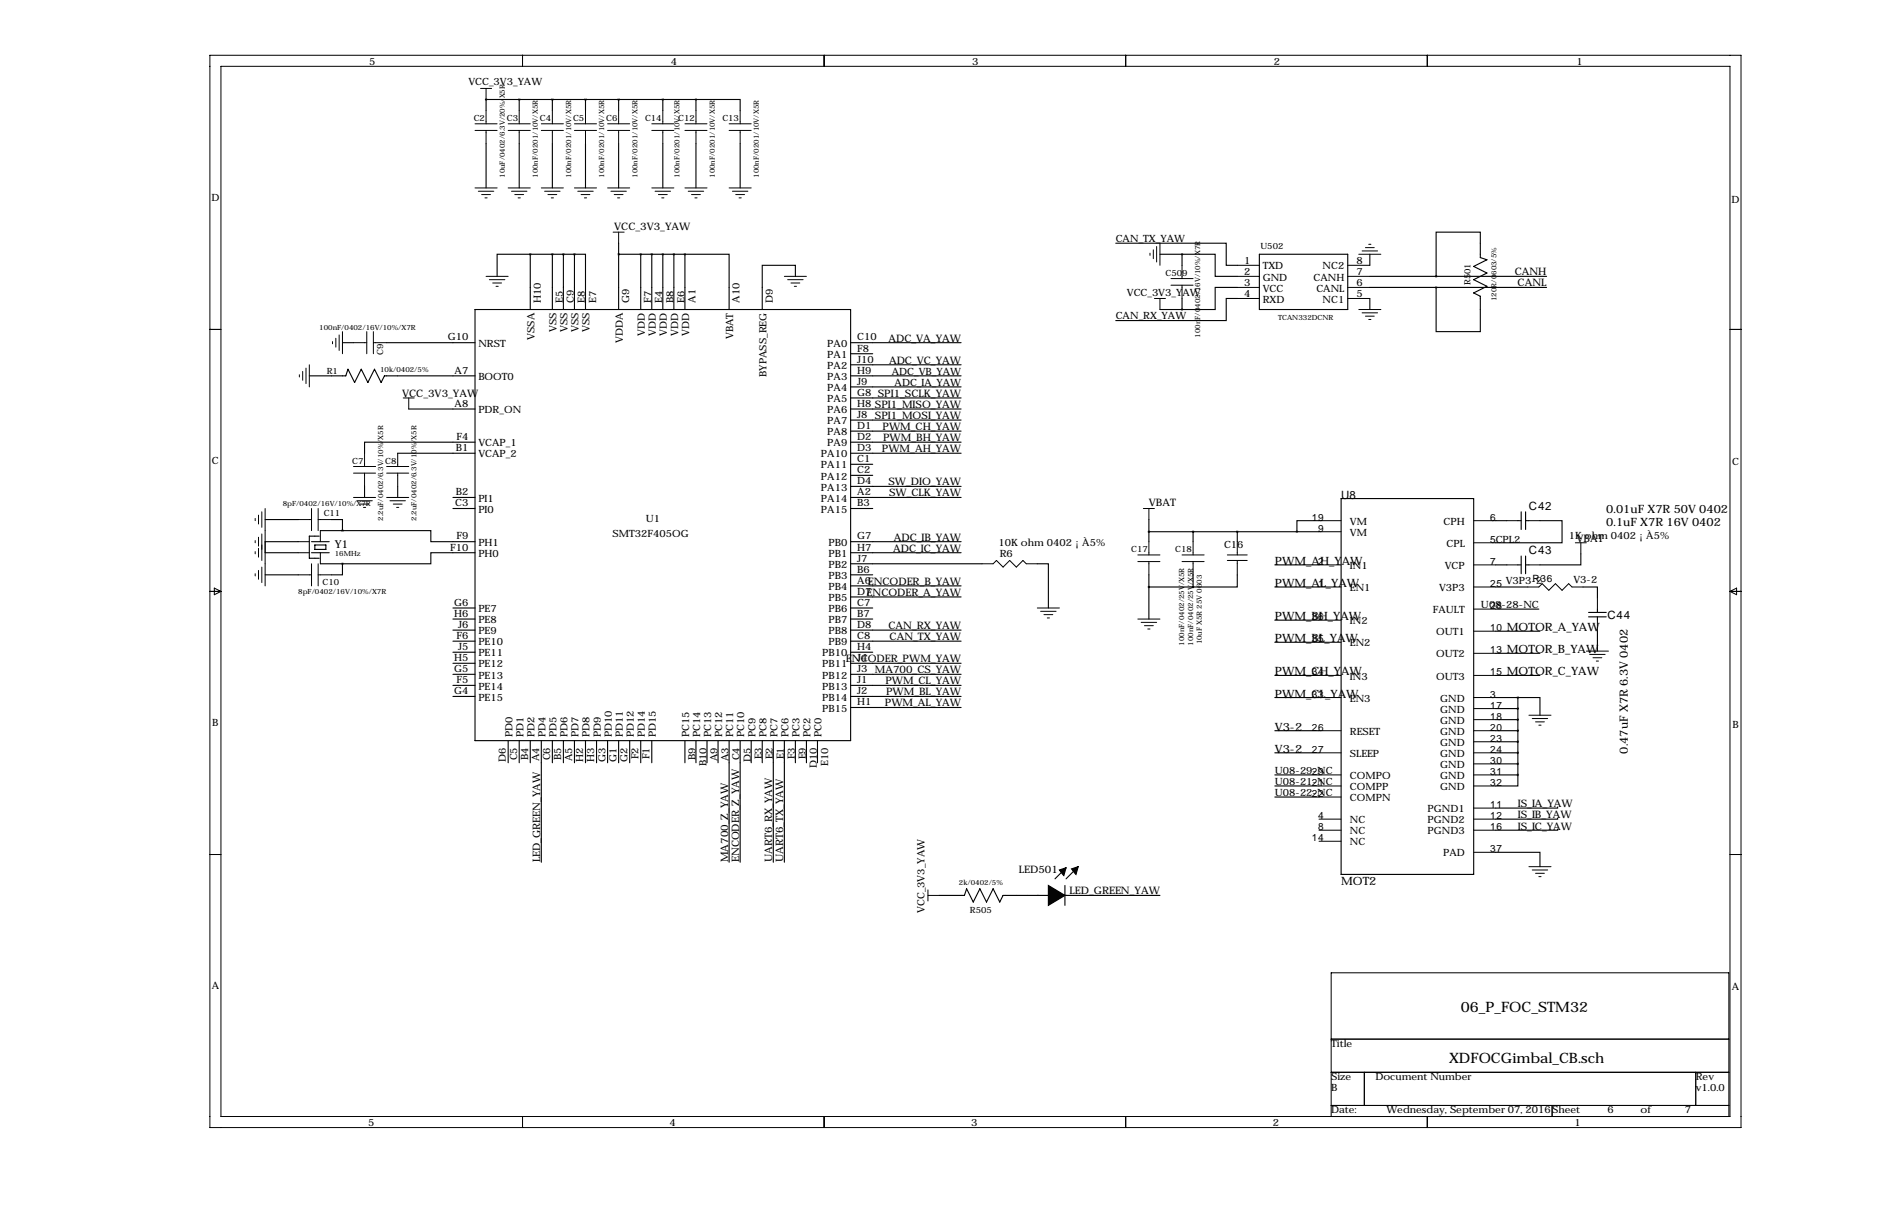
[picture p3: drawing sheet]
<svg xmlns="http://www.w3.org/2000/svg" width="432mm" height="279mm" viewBox="0 0 432 279" stroke-linecap="round" stroke-linejoin="round" font-family="sans-serif">
<g fill="none" stroke="#000" stroke-width=".23">
<path d="M48.3 12.7h352v246.4h-352zM50.8 15.2h347v241.3h-347zM120.1 12.7v2.5M189.5 12.7v2.5M258.8 12.7v2.5M328.2 12.7v2.5M109.2 30h5.1M109.2 28.4h5.1M110.5 20.3h2.5M111.8 20.3v2.6M111.8 25.4v3M111.8 30v3"/>
<path d="M116.8 30h5.1M116.8 28.4h5.1M119.4 25.4v3M119.4 30v3M124.5 30h5M124.5 28.4h5M127 25.4v3M127 30v3M132.1 30h5.1M132.1 28.4h5.1M134.6 25.4v3M134.6 30v3"/>
<path d="M139.7 30h5.1M139.7 28.4h5.1M142.2 25.4v3M142.2 30v3M149.9 30h5M149.9 28.4h5M152.4 25.4v3M152.4 30v3M157.5 30h5.1M157.5 28.4h5.1M160 25.4v3M160 30v3"/>
<path d="M167.6 30h5.1M167.6 28.4h5.1M170.2 25.4v3M170.2 30v3M109.2 43.2h5.1M110 43.9h3.5M110.7 44.7h2.1M111.5 45.5h.5M116.8 43.2h5.1M117.6 43.9h3.6M118.4 44.7h2M119.1 45.5h.5"/>
<path d="M124.5 43.2h5M125.2 43.9h3.6M126 44.7h2M126.7 45.5h.6M132.1 43.2h5.1M132.8 43.9h3.6M133.6 44.7h2M134.4 45.5h.5M139.7 43.2h5.1M140.5 43.9h3.5M141 53.3h2.5M141.2 44.7h2.1"/>
<path d="M142 45.5h.5M142.2 53.3v2.6M149.9 43.2h5M150.6 43.9h3.6M151.4 44.7h2M152.1 45.5h.6M157.5 43.2h5.1M158.2 43.9h3.6M159 44.7h2M159.8 45.5h.5M167.6 43.2h5.1M168.4 43.9h3.6"/>
<path d="M169.2 44.7h2M169.9 45.5h.5M264.4 58.2v.5M265.2 57.4v2M265.9 56.6v3.6M266.7 55.9v5.1M312.4 58.4h5.1M313.2 57.7h3.5M313.9 56.9h2.1M314.7 56.1h.5M48.3 75.7h2.5M76.5 78.5v.5"/>
<path d="M77.2 77.7v2.1M78 77v3.5M78.7 76.2v5.1M81.3 78.7h3M84.3 76.2v5.1M85.9 76.2v5.1M85.9 78.7h3M111.8 63.5h5M112.5 64.3h3.6M113.3 65h2M114 65.8h.6M180.3 63.5h5.1"/>
<path d="M181.1 64.3h3.6M181.9 65h2M182.6 65.8h.5M265.4 68.6h2.6M266.7 68.6v2.5M269.2 64h5.1M269.2 65.5h5.1M271.8 61v3M271.8 65.5v3.1M284.5 61h5.1M284.5 63.5h5.1M284.5 66h5.1"/>
<path d="M284.5 68.6h5.1M309.9 61h5.1M309.9 63.5h5.1M309.9 66h5.1M309.9 68.6h5.1M312.4 71.1h5.1M313.2 71.9h3.5M313.9 72.6h2.1M314.7 73.4h.5M397.8 75.7h2.5M68.8 86.1v.5M69.6 85.3v2.1"/>
<path d="M70.4 84.6v3.5M71.1 83.8v5.1M92.7 91.4h2.5M94 91.4v2.6M58.7 119.1v.5M59.4 118.4v2M60.2 117.6v3.6M61 116.8v17.8M68.6 119.4h3M71.6 116.8v5.1M73.2 116.8v5.1M73.2 119.4h3"/>
<path d="M81.3 108.7h5.1M81.3 107.2h5.1M81.3 114.3h5.1M82 115.1h3.6M82.8 115.8h2M83.6 116.6h.5M83.8 104.1v3.1M83.8 108.7v3.1M88.9 108.7h5.1M88.9 107.2h5.1M88.9 114.3h5.1M89.7 115.1h3.5"/>
<path d="M90.4 115.8h2.1M91.2 116.6h.5M91.4 104.1v3.1M91.4 108.7v3.1M262.9 116.8h2.5M264.2 116.8v2.6M303.3 119.6h5.1M338.8 119.6h5.1M346.5 119.6h2.5M351.5 119.6h2.6M48.3 135.9h2.5M49.3 135.1l1.5 .8-1.5 .8z"/>
<path d="M58.7 124.2v.5M58.7 126.7v.6M58.7 131.8v.5M59.4 123.4v2.1M59.4 126v2M59.4 131.1v2M60.2 122.7v6.1M60.2 130.3v3.6M68.6 127h2.5M68.6 124.5h2.5M68.6 132.1h3M71.6 129.5v5.1"/>
<path d="M73.2 129.5v5.1M73.2 132.1h3M73.7 121.9v2.6M73.7 127v2.5M225.8 129.5h2.5l.8-.7 1.5 1.5 1.6-1.5 1.5 1.5 1.5-1.5 .8 .7h2.5M238.5 139.7h5.1M261.6 127.5h5.1M261.6 129h5.1M264.2 124.5v3M264.2 129v3.1M271.8 127.5h5.1M271.8 129h5.1"/>
<path d="M274.3 124.5v3M274.3 129v3.1M282.2 128.8h4.6M282.2 127.5h4.6M284.5 124.5v3M284.5 128.8v3.3M303.3 134.9h5.1M303.3 129.8h5.1M303.3 122.2h5.1M338.8 124.7h5.1M338.8 134.9h5.1M338.8 129.8h5.1"/>
<path d="M338.8 140h5.1M346.5 129.8h2.5M351.3 134.9h2.5l.8-.8 1.5 1.5 1.5-1.5 1.6 1.5 1.5-1.5 .7 .8h2.6M351.5 129.8h2.6M362.2 124.7h2.5M363.5 124.7v2.6M367.3 137.4v2.6M397.8 135.9h2.5M397.8 135.9l1.5-.8v1.6zM239.3 140.5h3.5M240 141.2h2.1M240.8 142h.5"/>
<path d="M261.6 142.2h5.1M262.4 143h3.5M263.1 143.8h2.1M263.9 144.5h.5M303.3 147.6h5.1M303.3 142.5h5.1M303.3 155.2h5.1M338.8 155.2h5.1M338.8 145h5.1M338.8 150.1h5.1M364.7 149.6h5.1M365.5 150.4h3.6"/>
<path d="M366.3 151.1h2M367 151.9h.5M367.3 142.5v2.5M303.3 160.3h5.1M303.3 173h5.1M303.3 178.1h5.1M303.3 167.9h5.1M338.8 160.3h5.1M338.8 162.8h5.1M338.8 170.4h5.1M338.8 173h5.1M338.8 175.5h5.1"/>
<path d="M338.8 178.1h5.1M338.8 165.4h5.1M338.8 167.9h5.1M351.5 164.3h5.1M352.3 165.1h3.6M353.1 165.9h2M353.8 166.6h.5M48.3 196.3h2.5M303.3 183.1h5.1M303.3 180.6h5.1M303.3 193.3h5.1M303.3 188.2h5.1"/>
<path d="M303.3 190.8h5.1M338.8 180.6h5.1M338.8 188.2h5.1M338.8 190.8h5.1M338.8 195.8h5.1M338.8 185.7h5.1M351.5 199.1h5.1M352.3 199.9h3.6M397.8 196.3h2.5M213.4 205.7h2.5M213.4 204.5v2.5M353.1 200.7h2"/>
<path d="M353.8 201.4h.5M306.1 238.8h91.4M120.1 256.5v2.6M189.5 256.5v2.6M258.8 256.5v2.6M306.1 256.5v-33h91.4v33M306.1 246.4h91.4M306.1 254h91.4M313.7 246.4v7.6M328.2 256.5v2.6M356.9 254v2.5M389.9 246.4v7.6"/>
</g>
<g fill="none" stroke="#000" stroke-width=".25">
<path d="M111.8 22.9h.1M111.8 22.9v2.5M111.8 33v10.2M111.8 22.9h48.2M119.4 22.9v2.5M119.4 33v10.2M127 22.9v2.5M127 33v10.2M134.6 22.9v2.5M134.6 33v10.2M142.2 22.9v2.5M142.2 33v10.2"/>
<path d="M152.4 22.9v2.5M152.4 33v10.2M160 22.9h10.2v2.5M160 22.9v2.5M160 33v10.2M170.2 33v10.2M121.9 58.4h-7.6v5.1M121.9 58.4h10.2M121.9 58.4v12.7M127 58.4v12.7M129.5 58.4v12.7M132.1 58.4h2.5v12.7"/>
<path d="M132.1 58.4v12.7M142.2 58.4h15.3M142.2 55.9v15.2M147.3 58.4v12.7M149.9 58.4v12.7M152.4 58.4v12.7M154.9 58.4v12.7M157.5 58.4h10.1v12.7M157.5 58.4v12.7M256.5 55.9h25.4v5.1h2.6M266.7 58.4h5.1M271.8 58.4h7.6v5.1h5.1"/>
<path d="M271.8 58.4v2.6M289.6 58.4h20.3v12.7h-20.3zM315 58.4v2.6M78.7 78.7h2.6M88.9 78.7h20.3M109.2 71.1h86.4v99.1h-86.4zM182.9 63.5v-2.5h-7.6v10.1M195.6 78.7h25.4M266.7 71.1h5.1M271.8 68.6v2.5M284.5 66h-5.1v5.1h-7.6M284.5 68.6h-2.6v5.1h-25.4"/>
<path d="M315 63.5h40.6M315 66h40.6M315 68.6v2.5M330.2 63.5v-10.2h10.2v5.9l1.5 .5-3.1 1.5 3.1 1.5-3.1 1.6 3.1 1.5-3.1 1.5 1.6 .8v8.1h-10.2v-10.2M71.1 86.4h8.4l.5-1.6 1.5 3.1 1.6-3.1 1.5 3.1 1.5-3.1 1.5 3.1 .8-1.5h20.8M94 94h15.2M195.6 86.4h25.4M195.6 94h25.4M195.6 99.1h25.4M195.6 81.3h5.1M195.6 91.4h25.4M195.6 96.5h25.4"/>
<path d="M195.6 88.9h25.4M195.6 83.8h25.4M61 119.4h7.6M76.2 119.4h2.5v2.5M83.8 111.8v2.5M91.4 104.1h17.8M91.4 111.8v2.5M104.1 114.3h5.1M104.1 116.8h5.1M109.2 101.6h-25.4v2.5M195.6 114.3h25.4M195.6 104.1h25.4"/>
<path d="M195.6 116.8h5.1M195.6 106.7h5.1M195.6 109.2h5.1M195.6 101.6h25.4M195.6 111.8h25.4M264.2 119.4v5.1M303.3 119.6h-5.1v2.6M308.4 114.6h30.4v86.3h-30.4zM343.9 119.6h2.6M349 119.6h.8M349.8 117.6v4.1M350.8 117.6v4.1"/>
<path d="M350.8 119.6h.7M354.1 119.6h5.1v5.1h-15.3M61 132.1h7.6M61 124.5h7.6M61 127h7.6M71.6 124.5h4.1M71.6 127h4.1M72.4 125.2h2.5v1h-2.5zM73.4 123.2h-2.3v5.1h2.3M73.7 129.5h5M73.7 121.9h5M78.7 121.9h20.4v2.6h10.1"/>
<path d="M78.7 129.5v2.6h-2.5M104.1 139.7h5.1M109.2 127h-10.1v2.5h-20.4M195.6 134.6h25.4M195.6 132.1h5.1M195.6 139.7h5.1M195.6 137.2h25.4M195.6 124.5h25.4M195.6 127h25.4M195.6 129.5h30.2M238.5 129.5h2.5v10.2M264.2 134.9h10.1"/>
<path d="M264.2 122.2h39.1M264.2 132.1v10.1M274.3 122.2v2.3M274.3 132.1v2.8M284.5 132.1v2.8h-10.2M284.5 122.2v2.3M293.1 129.8h10.2M293.1 134.9h10.2M343.9 129.8h2.6M343.9 134.9h7.4M343.9 140h9.9M349 129.8h.8"/>
<path d="M349.8 127.8v4M350.8 127.8v4M350.8 129.8h.7M363.5 127.3v2.5h-9.4M364 134.9h3.3v2.5M367.3 140v.7M104.1 142.2h5.1M104.1 147.3h5.1M104.1 144.8h5.1M104.1 157.5h5.1M104.1 154.9h5.1M104.1 149.9h5.1"/>
<path d="M104.1 152.4h5.1M195.6 142.2h5.1M195.6 147.3h25.4M195.6 144.8h25.4M195.6 157.5h25.4M195.6 154.9h25.4M195.6 149.9h5.1M195.6 152.4h25.4M293.1 142.5h10.2M293.1 147.6h10.2M293.1 155.2h10.2M343.9 155.2h10.2"/>
<path d="M343.9 145h10.2M343.9 150.1h10.2M365.3 141.7h4M365.3 140.7h4M367.3 141.7v.8M367.3 145v4.6M104.1 160h5.1M116.8 170.2v5.1M119.4 170.2v5.1M121.9 170.2v5.1M124.5 170.2v27.9M127 170.2v5.1"/>
<path d="M129.5 170.2v5.1M132.1 170.2v5.1M134.6 170.2v5.1M137.2 170.2v5.1M139.7 170.2v5.1M142.2 170.2v5.1M144.8 170.2v5.1M147.3 170.2v5.1M149.9 170.2v5.1M157.5 170.2v5.1M160 170.2v5.1M162.6 170.2v5.1"/>
<path d="M165.1 170.2v5.1M167.6 170.2v27.9M170.2 170.2v27.9M172.7 170.2v5.1M175.3 170.2v5.1M177.8 170.2v27.9M180.3 170.2v27.9M182.9 170.2v5.1M185.4 170.2v5.1M188 170.2v5.1M195.6 160h25.4M195.6 162.6h25.4"/>
<path d="M293.1 160.3h10.2M293.1 167.9h10.2M293.1 173h10.2M293.1 178.1h10.2M343.9 160.3h5.1M343.9 167.9h5.1M343.9 173h5.1M343.9 162.8h5.1M343.9 165.4h5.1M343.9 170.4h5.1M343.9 175.5h5.1M343.9 178.1h5.1"/>
<path d="M349 160.3h5.1v4M349 178.1v2.5h-5.1M349 160.3v17.8M245.1 199.4l-2.5 2.5M247.6 199.4l-2.5 2.5M293.1 180.6h10.2M293.1 183.1h10.2M343.9 195.8h10.2v3.3M358.1 185.4v.3h-14.2M358.1 188v.2h-14.2M358.1 190.5v.3h-14.2M215.9 205.7h5.8l.5-1.5 1.6 3.1 1.5-3.1 1.5 3.1 1.5-3.1 1.6 3.1 .7-1.6h36.1"/>
<path d="M244.9 203.5v4.5"/>
</g>
<path d="M243.6 199.9l1.5-.5-.5 1.8zM246.4 199.6l1.5-.5-.5 1.8zM241 205.7h3.9l-3.9 2.3zM241 203.5l3.9 2.2h-3.9z" fill="#000" stroke="#000" stroke-width=".25"/>
<path d="M111.7 22.9a.05 .05 0 0 0 .1 0 .05 .05 0 0 0-.1 0zM78.7 121.9a.05 .05 0 0 0 .1 0 .05 .05 0 0 0-.1 0zM78.7 129.5a.05 .05 0 0 0 .1 0 .05 .05 0 0 0-.1 0zM142.2 58.4a.05 .05 0 0 0 .1 0 .05 .05 0 0 0-.1 0zM149.8 58.4a.05 .05 0 0 0 .1 0 .05 .05 0 0 0-.1 0zM154.9 58.4a.05 .05 0 0 0 .1 0 .05 .05 0 0 0-.1 0zM129.5 58.4a.05 .05 0 0 0 .1 0 .05 .05 0 0 0-.1 0zM142.2 22.9a.05 .05 0 0 0 .1 0 .05 .05 0 0 0-.1 0zM264.1 134.9a.05 .05 0 0 0 .1 0 .05 .05 0 0 0-.1 0zM264.1 122.2a.05 .05 0 0 0 .1 0 .05 .05 0 0 0-.1 0z" fill="#000" stroke="#000" stroke-width=".51"/>
<g font-size="3.3">
<text x="335.9" y="232.5">06_P_FOC_STM32</text>
<text x="333.2" y="244.2">XDFOCGimbal_CB.sch</text>
</g>
<g font-size="2.6">
<text x="308.4" y="114.6">U8</text>
<text x="351.5" y="117.1">C42</text>
<text x="369.3" y="117.9">0.01uF X7R 50V 0402</text>
<text x="369.3" y="120.9">0.1uF X7R 16V 0402</text>
<text x="293.1" y="129.8">PWM_AH_YAW</text>
<text x="351.5" y="127.3">C43</text>
<text x="293.1" y="134.9">PWM_AL_YAW</text>
<text x="293.1" y="142.5">PWM_BH_YAW</text>
<text x="369.6" y="142.2">C44</text>
<text x="293.1" y="147.6">PWM_BL_YAW</text>
<text x="346.5" y="145">MOTOR_A_YAW</text>
<text x="293.1" y="155.2">PWM_CH_YAW</text>
<text x="346.5" y="150.1">MOTOR_B_YAW</text>
<text x="346.5" y="155.2">MOTOR_C_YAW</text>
<text x="293.1" y="160.3">PWM_CL_YAW</text>
<text x="293.1" y="167.9">V3-2</text>
<text x="293.1" y="173">V3-2</text>
<text x="374.3" y="173.2" transform="rotate(-90 374.3 173.2)">0.47uF X7R 6.3V 0402</text>
<text x="308.4" y="203.5">MOT2</text>
</g>
<text font-size="2.5" x="77" y="126">Y1</text>
<g font-size="2.4">
<text x="141.2" y="52.8">VCC_3V3_YAW</text>
<text x="348.3" y="63.2">CANH</text>
<text x="348.9" y="65.8">CANL</text>
<text x="204.3" y="78.5">ADC_VA_YAW</text>
<text x="204.4" y="83.6">ADC_VC_YAW</text>
<text x="92.5" y="91.2">VCC_3V3_YAW</text>
<text x="201.2" y="96.3">SPI1_MOSI_YAW</text>
<text x="202.9" y="98.8">PWM_CH_YAW</text>
<text x="203.1" y="101.3">PWM_BH_YAW</text>
<text x="202.8" y="103.9">PWM_AH_YAW</text>
<text x="204.3" y="111.5">SW_DIO_YAW</text>
<text x="204.4" y="114">SW_CLK_YAW</text>
<text x="264.2" y="116.3">VBAT</text>
<text x="205.5" y="124.2">ADC_IB_YAW</text>
<text x="362.5" y="124.5">VBAT</text>
<text x="205.4" y="126.7">ADC_IC_YAW</text>
<text x="199.2" y="136.9">ENCODER_A_YAW</text>
<text x="204.3" y="144.5">CAN_RX_YAW</text>
<text x="204.5" y="147.1">CAN_TX_YAW</text>
<text x="194.5" y="152.1">ENCODER_PWM_YAW</text>
<text x="201.2" y="154.7">MA700_CS_YAW</text>
<text x="203.6" y="157.2">PWM_CL_YAW</text>
<text x="203.7" y="159.8">PWM_BL_YAW</text>
<text x="203.5" y="162.3">PWM_AL_YAW</text>
<text x="349" y="185.4">IS_IA_YAW</text>
<text x="349" y="188">IS_IB_YAW</text>
<text x="349" y="190.8">IS_IC_YAW</text>
<text x="124.2" y="198.1" transform="rotate(-90 124.2 198.1)">LED_GREEN_YAW</text>
<text x="167.4" y="198.1" transform="rotate(-90 167.4 198.1)">MA700_Z_YAW</text>
<text x="169.9" y="198.1" transform="rotate(-90 169.9 198.1)">ENCODER_Z_YAW</text>
<text x="177.5" y="198.1" transform="rotate(-90 177.5 198.1)">UART6_RX_YAW</text>
<text x="180.1" y="198.1" transform="rotate(-90 180.1 198.1)">UART6_TX_YAW</text>
<text x="234.3" y="200.7">LED501</text>
<text x="245.9" y="205.5">LED_GREEN_YAW</text>
</g>
<g font-size="2.3">
<text x="84.9" y="14.9">5</text>
<text x="154.2" y="14.9">4</text>
<text x="223.6" y="14.9">3</text>
<text x="292.9" y="14.9">2</text>
<text x="362.5" y="14.9">1</text>
<text x="107.7" y="19.6">VCC_3V3_YAW</text>
<text x="48.6" y="46.2">D</text>
<text x="398.1" y="46.7">D</text>
<text x="256.5" y="55.6">CAN_TX_YAW</text>
<text x="286.1" y="60.7">1</text>
<text x="286.1" y="63.2">2</text>
<text x="286.1" y="65.8">3</text>
<text x="290.3" y="61.9">TXD</text>
<text x="290.3" y="64.5">GND</text>
<text x="302" y="64.5">CANH</text>
<text x="304.1" y="61.9">NC2</text>
<text x="311.9" y="65.8">6</text>
<text x="311.9" y="63.2">7</text>
<text x="311.9" y="60.7">8</text>
<text x="124.3" y="69.6" transform="rotate(-90 124.3 69.6)">H10</text>
<text x="129.4" y="69.6" transform="rotate(-90 129.4 69.6)">E5</text>
<text x="132" y="69.6" transform="rotate(-90 132 69.6)">C9</text>
<text x="134.5" y="69.6" transform="rotate(-90 134.5 69.6)">E8</text>
<text x="137" y="69.6" transform="rotate(-90 137 69.6)">E7</text>
<text x="144.7" y="69.6" transform="rotate(-90 144.7 69.6)">G9</text>
<text x="149.7" y="69.6" transform="rotate(-90 149.7 69.6)">F7</text>
<text x="152.3" y="69.6" transform="rotate(-90 152.3 69.6)">E4</text>
<text x="154.8" y="69.6" transform="rotate(-90 154.8 69.6)">B8</text>
<text x="157.4" y="69.6" transform="rotate(-90 157.4 69.6)">E6</text>
<text x="159.9" y="69.6" transform="rotate(-90 159.9 69.6)">A1</text>
<text x="170.1" y="69.6" transform="rotate(-90 170.1 69.6)">A10</text>
<text x="177.7" y="69.6" transform="rotate(-90 177.7 69.6)">D9</text>
<text x="259.1" y="68.1">VCC_3V3_YAW</text>
<text x="286.1" y="68.3">4</text>
<text x="290.3" y="67">VCC</text>
<text x="290.3" y="69.5">RXD</text>
<text x="302.7" y="67">CANL</text>
<text x="304.1" y="69.5">NC1</text>
<text x="311.9" y="68.3">5</text>
<text x="128" y="76.4" transform="rotate(-90 128 76.4)">VSS</text>
<text x="130.5" y="76.4" transform="rotate(-90 130.5 76.4)">VSS</text>
<text x="133" y="76.4" transform="rotate(-90 133 76.4)">VSS</text>
<text x="135.6" y="76.4" transform="rotate(-90 135.6 76.4)">VSS</text>
<text x="148.3" y="77.2" transform="rotate(-90 148.3 77.2)">VDD</text>
<text x="150.8" y="77.2" transform="rotate(-90 150.8 77.2)">VDD</text>
<text x="153.4" y="77.2" transform="rotate(-90 153.4 77.2)">VDD</text>
<text x="155.9" y="77.2" transform="rotate(-90 155.9 77.2)">VDD</text>
<text x="158.4" y="77.2" transform="rotate(-90 158.4 77.2)">VDD</text>
<text x="168.6" y="77.9" transform="rotate(-90 168.6 77.9)">VBAT</text>
<text x="256.5" y="73.4">CAN_RX_YAW</text>
<text x="103" y="78.2">G10</text>
<text x="110" y="79.7">NRST</text>
<text x="122.9" y="78.1" transform="rotate(-90 122.9 78.1)">VSSA</text>
<text x="143.2" y="78.9" transform="rotate(-90 143.2 78.9)">VDDA</text>
<text x="190.2" y="79.7">PA0</text>
<text x="190.2" y="82.2">PA1</text>
<text x="197.1" y="78.2">C10</text>
<text x="197.1" y="80.8">F8</text>
<text x="197.1" y="83.3">J10</text>
<text x="104.5" y="85.9">A7</text>
<text x="110" y="87.3">BOOT0</text>
<text x="176.2" y="86.6" transform="rotate(-90 176.2 86.6)">BYPASS_REG</text>
<text x="190.2" y="87.3">PA3</text>
<text x="190.2" y="89.9">PA4</text>
<text x="190.2" y="84.8">PA2</text>
<text x="197.1" y="85.9">H9</text>
<text x="197.1" y="88.4">J9</text>
<text x="205" y="86.1">ADC_VB_YAW</text>
<text x="205.7" y="88.6">ADC_IA_YAW</text>
<text x="104.5" y="93.5">A8</text>
<text x="110" y="94.9">PDR_ON</text>
<text x="190.2" y="92.4">PA5</text>
<text x="190.2" y="94.9">PA6</text>
<text x="197.1" y="90.9">G8 SPI1_SCLK_YAW</text>
<text x="197.1" y="93.5">H8 SPI1_MISO_YAW</text>
<text x="104.9" y="101.1">F4</text>
<text x="190.2" y="100">PA8</text>
<text x="190.2" y="97.5">PA7</text>
<text x="197.1" y="98.6">D1</text>
<text x="197.1" y="101.1">D2</text>
<text x="197.1" y="96">J8</text>
<text x="48.7" y="106.6">C</text>
<text x="104.8" y="103.6">B1</text>
<text x="110" y="105.1">VCAP_2</text>
<text x="110" y="102.6">VCAP_1</text>
<text x="188.8" y="107.6">PA11</text>
<text x="188.8" y="105.1">PA10</text>
<text x="190.2" y="102.6">PA9</text>
<text x="197.1" y="106.2">C1</text>
<text x="197.1" y="103.6">D3</text>
<text x="398.2" y="106.9">C</text>
<text x="104.8" y="113.8">B2</text>
<text x="188.8" y="110.2">PA12</text>
<text x="188.8" y="112.7">PA13</text>
<text x="197.1" y="113.8">A2</text>
<text x="197.1" y="108.7">C2</text>
<text x="197.1" y="111.3">D4</text>
<text x="104.7" y="116.3">C3</text>
<text x="110" y="115.3">PI1</text>
<text x="110" y="117.8">PI0</text>
<text x="148.5" y="119.9">U1</text>
<text x="188.8" y="115.3">PA14</text>
<text x="188.8" y="117.8">PA15</text>
<text x="197.1" y="116.3">B3</text>
<text x="301.6" y="119.6">19</text>
<text x="342.6" y="119.6">6</text>
<text x="104.9" y="124">F9</text>
<text x="110" y="125.4">PH1</text>
<text x="140.8" y="123.3">SMT32F405OG</text>
<text x="190.5" y="125.4">PB0</text>
<text x="197.1" y="124">G7</text>
<text x="229.6" y="125.5">10K ohm 0402 ¡À5%</text>
<text x="281.4" y="126">C16</text>
<text x="303.1" y="122.2">9</text>
<text x="310.4" y="123.1">VM</text>
<text x="310.4" y="120.6">VM</text>
<text x="331.9" y="120.6">CPH</text>
<text x="332.6" y="125.7">CPL</text>
<text x="342.6" y="124.7">5CPL2</text>
<text x="360.7" y="123.8">1K ohm 0402 ¡À5%</text>
<text x="103.5" y="126.5">F10</text>
<text x="110" y="128">PH0</text>
<text x="190.5" y="128">PB1</text>
<text x="190.5" y="130.5">PB2</text>
<text x="197.1" y="131.6">B6</text>
<text x="197.1" y="126.5">H7</text>
<text x="197.1" y="129">J7</text>
<text x="229.9" y="128">R6</text>
<text x="303.1" y="129.8">2</text>
<text x="310.4" y="130.8">IN1</text>
<text x="332.2" y="130.8">VCP</text>
<text x="342.6" y="129.8">7</text>
<text x="190.5" y="135.6">PB4</text>
<text x="190.5" y="133">PB3</text>
<text x="197.1" y="134.1">A6ENCODER_B_YAW</text>
<text x="197.1" y="136.7">D7</text>
<text x="303.1" y="134.9">1</text>
<text x="310.4" y="135.8">EN1</text>
<text x="330.9" y="135.8">V3P3</text>
<text x="342.6" y="134.9">25</text>
<text x="346.2" y="134.3">V3P3-2</text>
<text x="352.4" y="133.7">R36</text>
<text x="361.8" y="134">V3-2</text>
<text x="104.4" y="139.2">G6</text>
<text x="104.4" y="141.7">H6</text>
<text x="110" y="140.7">PE7</text>
<text x="110" y="143.2">PE8</text>
<text x="190.5" y="143.2">PB7</text>
<text x="190.5" y="140.7">PB6</text>
<text x="190.5" y="138.1">PB5</text>
<text x="197.1" y="141.7">B7</text>
<text x="197.1" y="139.2">C7</text>
<text x="301.6" y="142.5">36</text>
<text x="310.4" y="143.5">IN2</text>
<text x="329.4" y="140.9">FAULT</text>
<text x="340.5" y="139.7">U08-28-NC</text>
<text x="342.6" y="140">28</text>
<text x="104.9" y="146.8">F6</text>
<text x="105.3" y="149.4">J5</text>
<text x="105.3" y="144.3">J6</text>
<text x="110" y="148.3">PE10</text>
<text x="110" y="145.7">PE9</text>
<text x="190.5" y="148.3">PB9</text>
<text x="190.5" y="145.7">PB8</text>
<text x="197.1" y="146.8">C8</text>
<text x="197.1" y="144.3">D8</text>
<text x="197.1" y="149.4">H4</text>
<text x="301.6" y="147.6">35</text>
<text x="310.4" y="148.5">EN2</text>
<text x="330.2" y="146">OUT1</text>
<text x="342.6" y="145">10</text>
<text x="104.4" y="154.4">G5</text>
<text x="104.4" y="151.9">H5</text>
<text x="110" y="155.9">PE13</text>
<text x="110" y="153.4">PE12</text>
<text x="110" y="150.8">PE11</text>
<text x="189" y="150.8">PB10</text>
<text x="189" y="155.9">PB12</text>
<text x="189" y="153.4">PB11</text>
<text x="197.1" y="154.4">J3</text>
<text x="197.1" y="151.9">J4</text>
<text x="301.6" y="155.2">34</text>
<text x="330.2" y="151.1">OUT2</text>
<text x="342.6" y="150.1">13</text>
<text x="342.6" y="155.2">15</text>
<text x="104.4" y="159.5">G4</text>
<text x="104.9" y="157">F5</text>
<text x="110" y="158.4">PE14</text>
<text x="110" y="161">PE15</text>
<text x="189" y="158.4">PB13</text>
<text x="189" y="161">PB14</text>
<text x="197.1" y="157">J1</text>
<text x="197.1" y="159.5">J2</text>
<text x="301.6" y="160.3">33</text>
<text x="310.4" y="161.2">EN3</text>
<text x="310.4" y="156.2">IN3</text>
<text x="330.2" y="156.2">OUT3</text>
<text x="331.1" y="161.2">GND</text>
<text x="342.6" y="160.3">3</text>
<text x="48.8" y="166.8">B</text>
<text x="189" y="163.5">PB15</text>
<text x="197.1" y="162.1">H1</text>
<text x="301.6" y="167.9">26</text>
<text x="331.1" y="163.8">GND</text>
<text x="331.1" y="166.3">GND</text>
<text x="342.6" y="162.8">17</text>
<text x="342.6" y="165.4">18</text>
<text x="342.6" y="167.9">20</text>
<text x="398.3" y="167.3">B</text>
<text x="117.8" y="169.4" transform="rotate(-90 117.8 169.4)">PD0</text>
<text x="120.3" y="169.4" transform="rotate(-90 120.3 169.4)">PD1</text>
<text x="122.9" y="169.4" transform="rotate(-90 122.9 169.4)">PD2</text>
<text x="125.4" y="169.4" transform="rotate(-90 125.4 169.4)">PD4</text>
<text x="128" y="169.4" transform="rotate(-90 128 169.4)">PD5</text>
<text x="130.5" y="169.4" transform="rotate(-90 130.5 169.4)">PD6</text>
<text x="133" y="169.4" transform="rotate(-90 133 169.4)">PD7</text>
<text x="135.6" y="169.4" transform="rotate(-90 135.6 169.4)">PD8</text>
<text x="138.1" y="169.4" transform="rotate(-90 138.1 169.4)">PD9</text>
<text x="140.7" y="169.4" transform="rotate(-90 140.7 169.4)">PD10</text>
<text x="143.2" y="169.4" transform="rotate(-90 143.2 169.4)">PD11</text>
<text x="145.7" y="169.4" transform="rotate(-90 145.7 169.4)">PD12</text>
<text x="148.3" y="169.4" transform="rotate(-90 148.3 169.4)">PD14</text>
<text x="150.8" y="169.4" transform="rotate(-90 150.8 169.4)">PD15</text>
<text x="158.4" y="169.4" transform="rotate(-90 158.4 169.4)">PC15</text>
<text x="161" y="169.4" transform="rotate(-90 161 169.4)">PC14</text>
<text x="163.5" y="169.4" transform="rotate(-90 163.5 169.4)">PC13</text>
<text x="166.1" y="169.4" transform="rotate(-90 166.1 169.4)">PC12</text>
<text x="168.6" y="169.4" transform="rotate(-90 168.6 169.4)">PC11</text>
<text x="171.1" y="169.4" transform="rotate(-90 171.1 169.4)">PC10</text>
<text x="173.7" y="169.4" transform="rotate(-90 173.7 169.4)">PC9</text>
<text x="176.2" y="169.4" transform="rotate(-90 176.2 169.4)">PC8</text>
<text x="178.8" y="169.4" transform="rotate(-90 178.8 169.4)">PC7</text>
<text x="181.3" y="169.4" transform="rotate(-90 181.3 169.4)">PC6</text>
<text x="183.8" y="169.4" transform="rotate(-90 183.8 169.4)">PC3</text>
<text x="186.4" y="169.4" transform="rotate(-90 186.4 169.4)">PC2</text>
<text x="188.9" y="169.4" transform="rotate(-90 188.9 169.4)">PC0</text>
<text x="301.6" y="173">27</text>
<text x="310.4" y="168.9">RESET</text>
<text x="310.4" y="173.9">SLEEP</text>
<text x="331.1" y="171.4">GND</text>
<text x="331.1" y="173.9">GND</text>
<text x="331.1" y="168.9">GND</text>
<text x="342.6" y="170.4">23</text>
<text x="342.6" y="173">24</text>
<text x="116.3" y="175" transform="rotate(-90 116.3 175)">D6</text>
<text x="118.9" y="174.7" transform="rotate(-90 118.9 174.7)">C5</text>
<text x="121.4" y="174.6" transform="rotate(-90 121.4 174.6)">B4</text>
<text x="124" y="174.9" transform="rotate(-90 124 174.9)">A4</text>
<text x="126.5" y="174.7" transform="rotate(-90 126.5 174.7)">C6</text>
<text x="129" y="174.6" transform="rotate(-90 129 174.6)">B5</text>
<text x="131.6" y="174.9" transform="rotate(-90 131.6 174.9)">A5</text>
<text x="134.1" y="175" transform="rotate(-90 134.1 175)">H2</text>
<text x="136.7" y="175" transform="rotate(-90 136.7 175)">H3</text>
<text x="139.2" y="175" transform="rotate(-90 139.2 175)">G3</text>
<text x="141.7" y="175" transform="rotate(-90 141.7 175)">G1</text>
<text x="144.3" y="175" transform="rotate(-90 144.3 175)">G2</text>
<text x="146.8" y="174.5" transform="rotate(-90 146.8 174.5)">F2</text>
<text x="149.4" y="174.5" transform="rotate(-90 149.4 174.5)">F1</text>
<text x="159.9" y="174.6" transform="rotate(-90 159.9 174.6)">B9</text>
<text x="162.4" y="176.1" transform="rotate(-90 162.4 176.1)">B10</text>
<text x="165" y="174.9" transform="rotate(-90 165 174.9)">A9</text>
<text x="167.5" y="174.9" transform="rotate(-90 167.5 174.9)">A3</text>
<text x="170.1" y="174.7" transform="rotate(-90 170.1 174.7)">C4</text>
<text x="172.6" y="175" transform="rotate(-90 172.6 175)">D5</text>
<text x="175.1" y="174.5" transform="rotate(-90 175.1 174.5)">E3</text>
<text x="177.7" y="174.5" transform="rotate(-90 177.7 174.5)">E2</text>
<text x="180.2" y="174.5" transform="rotate(-90 180.2 174.5)">E1</text>
<text x="182.8" y="174.5" transform="rotate(-90 182.8 174.5)">F3</text>
<text x="185.3" y="174.5" transform="rotate(-90 185.3 174.5)">E9</text>
<text x="187.8" y="176.4" transform="rotate(-90 187.8 176.4)">D10</text>
<text x="190.4" y="175.9" transform="rotate(-90 190.4 175.9)">E10</text>
<text x="293.1" y="177.8">U08-29-NC</text>
<text x="301.6" y="178.1">29</text>
<text x="310.4" y="179">COMPO</text>
<text x="331.1" y="176.5">GND</text>
<text x="331.1" y="179">GND</text>
<text x="342.6" y="175.5">30</text>
<text x="342.6" y="178.1">31</text>
<text x="293.1" y="180.3">U08-21-NC</text>
<text x="293.1" y="182.9">U08-22-NC</text>
<text x="301.6" y="183.1">22</text>
<text x="301.6" y="180.6">21</text>
<text x="310.4" y="184.1">COMPN</text>
<text x="310.4" y="181.6">COMPP</text>
<text x="331.1" y="181.6">GND</text>
<text x="342.6" y="180.6">32</text>
<text x="342.6" y="185.7">11</text>
<text x="303.1" y="188.2">4</text>
<text x="303.1" y="190.8">8</text>
<text x="310.4" y="189.2">NC</text>
<text x="310.4" y="191.7">NC</text>
<text x="328.2" y="186.6">PGND1</text>
<text x="328.2" y="189.2">PGND2</text>
<text x="328.2" y="191.7">PGND3</text>
<text x="342.6" y="188.2">12</text>
<text x="342.6" y="190.8">16</text>
<text x="301.6" y="193.3">14</text>
<text x="310.4" y="194.3">NC</text>
<text x="331.8" y="196.8">PAD</text>
<text x="342.6" y="195.8">37</text>
<text x="212.6" y="209.8" transform="rotate(-90 212.6 209.8)">VCC_3V3_YAW</text>
<text x="48.7" y="227.3">A</text>
<text x="398.2" y="227.5">A</text>
<text x="306.1" y="240.5">Title</text>
<text x="306.1" y="250.7">B</text>
<text x="306.1" y="248.2">Size</text>
<text x="316.2" y="248.2">Document Number</text>
<text x="389.9" y="250.7">v1.0.0</text>
<text x="389.9" y="248.2">Rev</text>
<text x="306.1" y="255.8">Date:</text>
<text x="318.8" y="255.8">Wednesday, September 07, 2016</text>
<text x="356.9" y="255.8">Sheet</text>
<text x="369.6" y="255.8">6</text>
<text x="377.2" y="255.8">of</text>
<text x="387.3" y="255.8">7</text>
<text x="84.6" y="258.8">5</text>
<text x="154" y="258.8">4</text>
<text x="223.3" y="258.8">3</text>
<text x="292.6" y="258.8">2</text>
<text x="362" y="258.8">1</text>
</g>
<g font-size="2">
<text x="108.9" y="27.8">C2</text>
<text x="116.5" y="27.8">C3</text>
<text x="124.2" y="27.8">C4</text>
<text x="131.8" y="27.8">C5</text>
<text x="139.4" y="27.8">C6</text>
<text x="148.3" y="27.8">C14</text>
<text x="155.9" y="27.8">C12</text>
<text x="166.1" y="27.8">C13</text>
<text x="289.8" y="57.2">U502</text>
<text x="268" y="63.5">C509</text>
<text x="338.1" y="65.5" transform="rotate(-90 338.1 65.5)">R501</text>
<text x="88.1" y="81.6" transform="rotate(-90 88.1 81.6)">C9</text>
<text x="75.1" y="86">R1</text>
<text x="81" y="106.5">C7</text>
<text x="88.6" y="106.5">C8</text>
<text x="74.4" y="118.6">C11</text>
<text x="260.1" y="126.9">C17</text>
<text x="270.2" y="126.9">C18</text>
<text x="74.2" y="134.4">C10</text>
<text x="223" y="209.7">R505</text>
</g>
<g font-size="1.6">
<text x="116.1" y="40.9" transform="rotate(-90 116.1 40.9)">10uF/0402/6.3V/20%/X5R</text>
<text x="123.7" y="40.9" transform="rotate(-90 123.7 40.9)">100nF/0201/10V/X5R</text>
<text x="131.3" y="40.9" transform="rotate(-90 131.3 40.9)">100nF/0201/10V/X5R</text>
<text x="138.9" y="40.9" transform="rotate(-90 138.9 40.9)">100nF/0201/10V/X5R</text>
<text x="146.6" y="40.9" transform="rotate(-90 146.6 40.9)">100nF/0201/10V/X5R</text>
<text x="156.2" y="40.9" transform="rotate(-90 156.2 40.9)">100nF/0201/10V/X5R</text>
<text x="164.3" y="40.9" transform="rotate(-90 164.3 40.9)">100nF/0201/10V/X5R</text>
<text x="174.5" y="40.9" transform="rotate(-90 174.5 40.9)">100nF/0201/10V/X5R</text>
<text x="344.1" y="69.2" transform="rotate(-90 344.1 69.2)">120R/0603/5%</text>
<text x="73.4" y="75.8">100nF/0402/16V/10%/X7R</text>
<text x="275.9" y="77.6" transform="rotate(-90 275.9 77.6)">100nF/0402/16V/10%/X7R</text>
<text x="293.9" y="73.6">TCAN332DCNR</text>
<text x="87.4" y="85.5">10k/0402/5%</text>
<text x="65" y="116.3">8pF/0402/16V/10%/X7R</text>
<text x="88.1" y="119.6" transform="rotate(-90 88.1 119.6)">2.2uF/0402/6.3V/10%/X5R</text>
<text x="95.8" y="119.6" transform="rotate(-90 95.8 119.6)">2.2uF/0402/6.3V/10%/X5R</text>
<text x="77" y="127.8">16MHz</text>
<text x="68.6" y="136.4">8pF/0402/16V/10%/X7R</text>
<text x="272.3" y="148.3" transform="rotate(-90 272.3 148.3)">100nF/0402/25V/X5R</text>
<text x="274.3" y="148.3" transform="rotate(-90 274.3 148.3)">100nF/0402/25V/X5R</text>
<text x="276.4" y="148.1" transform="rotate(-90 276.4 148.1)">10uF X5R 25V 0603</text>
<text x="220.5" y="203.4">2k/0402/5%</text>
</g>
</svg>
